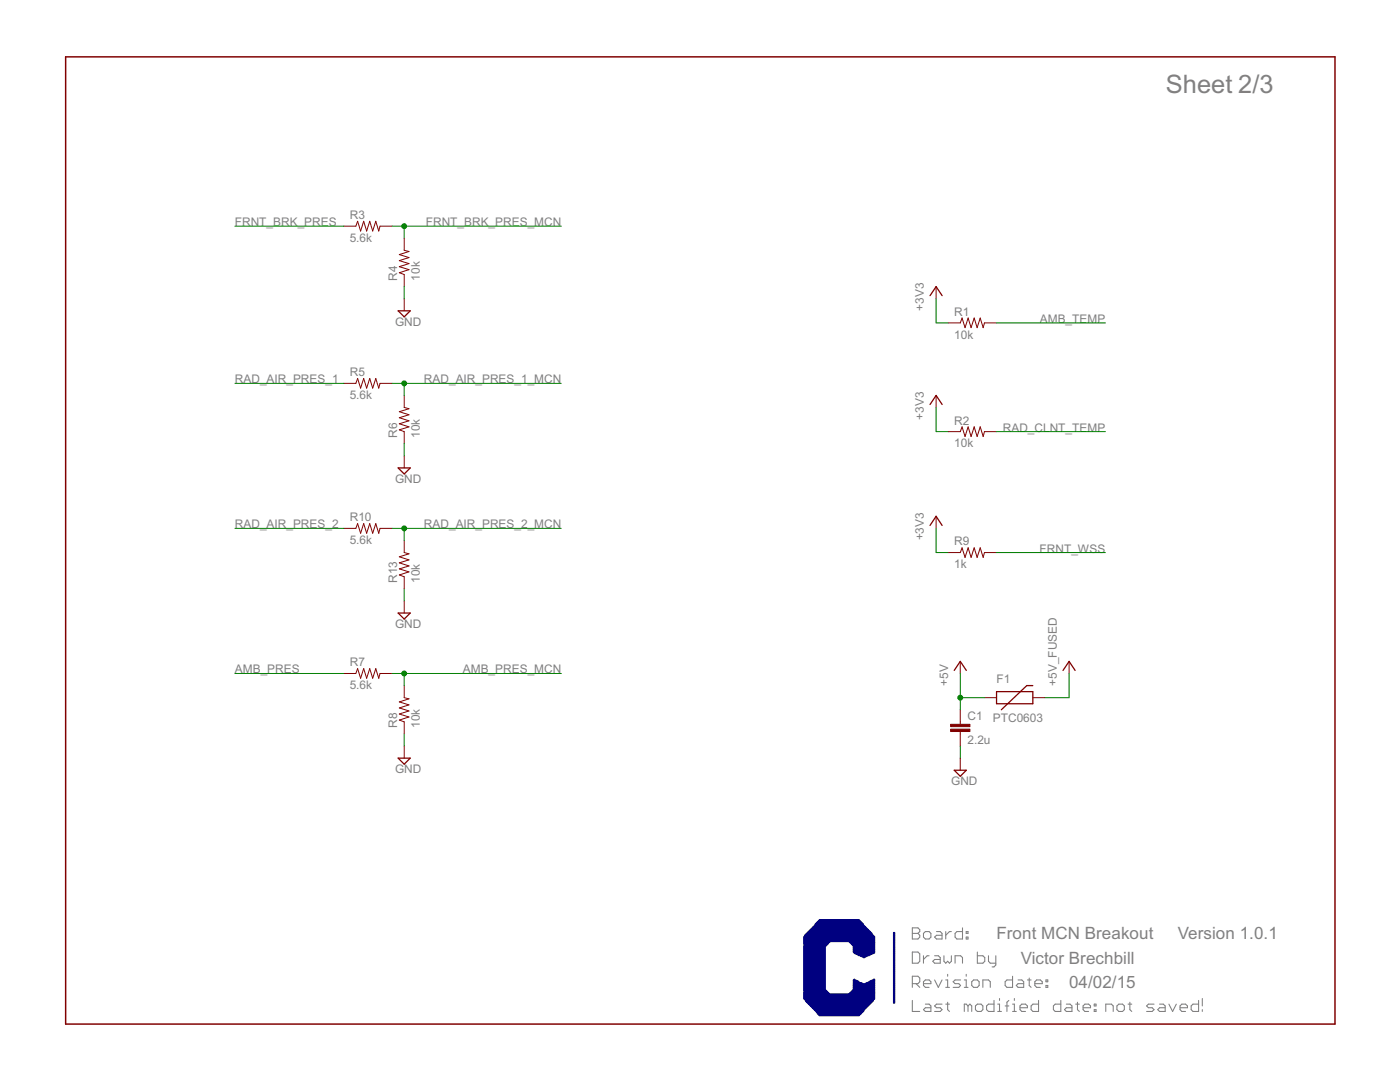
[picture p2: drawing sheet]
<svg xmlns="http://www.w3.org/2000/svg" width="279mm" height="216mm" viewBox="0 0 279 216" stroke-linecap="round" stroke-linejoin="round" font-family="sans-serif">
<g fill="#808080" stroke="#808080" stroke-width=".21">
<path d="M182.1 185.1v2.3z"/>
<path d="M182.1 185.1h1.1z"/>
<path d="M183.2 185.1l.4 .4z"/>
<path d="M183.6 185.5v.4z"/>
<path d="M183.6 185.9l-.4 .3z"/>
<path d="M183.2 186.2l.4 .4z"/>
<path d="M183.6 186.6v.4z"/>
<path d="M183.6 187l-.4 .4z"/>
<path d="M182.1 187.4h1.1z"/>
<path d="M182.1 186.2h1.1z"/>
<path d="M184.7 187.4h.7z"/>
<path d="M185.8 187l-.4 .4z"/>
<path d="M185.8 186.2v.8z"/>
<path d="M185.4 185.9l.4 .3z"/>
<path d="M184.7 185.9h.7z"/>
<path d="M184.3 186.2l.4-.3z"/>
<path d="M184.3 186.2v.8z"/>
<path d="M184.3 187l.4 .4z"/>
<path d="M186.9 185.9h.7z"/>
<path d="M187.6 185.9l.4 .3z"/>
<path d="M188 186.2v1.2z"/>
<path d="M186.9 187.4h1.1z"/>
<path d="M186.5 187l.4 .4z"/>
<path d="M186.5 187l.4-.4z"/>
<path d="M186.9 186.6h1.1z"/>
<path d="M188.7 185.9v1.5z"/>
<path d="M188.7 186.6l.8-.7z"/>
<path d="M189.5 185.9h.4z"/>
<path d="M192.1 185.1v2.3z"/>
<path d="M191 187.4h1.1z"/>
<path d="M190.6 187l.4 .4z"/>
<path d="M190.6 186.2v.8z"/>
<path d="M190.6 186.2l.4-.3z"/>
<path d="M191 185.9h1.1z"/>
<path d="M192.8 185.9h.4z"/>
<path d="M193.2 185.9v.3z"/>
<path d="M192.8 186.2h.4z"/>
<path d="M192.8 185.9v.3z"/>
<path d="M192.8 187h.4z"/>
<path d="M193.2 187v.4z"/>
<path d="M192.8 187.4h.4z"/>
<path d="M192.8 187v.4z"/>
<path d="M182.1 194.8v2.2z"/>
<path d="M182.1 194.8h1.1z"/>
<path d="M183.2 194.8l.4 .4z"/>
<path d="M183.6 195.2v.7z"/>
<path d="M183.6 195.9l-.4 .4z"/>
<path d="M182.1 196.3h1.1z"/>
<path d="M182.8 196.3l.8 .7z"/>
<path d="M184.7 197h.7z"/>
<path d="M184.3 196.6l.4 .4z"/>
<path d="M184.3 195.9v.7z"/>
<path d="M184.3 195.9l.4-.4z"/>
<path d="M184.7 195.5h.7z"/>
<path d="M185.4 195.5l.4 .4z"/>
<path d="M185.8 195.9v.4z"/>
<path d="M184.3 196.3h1.5z"/>
<path d="M186.5 195.5l.8 1.5z"/>
<path d="M188 195.5l-.7 1.5z"/>
<path d="M188.7 195.5h.4z"/>
<path d="M189.1 195.5v1.5z"/>
<path d="M188.7 197h.8z"/>
<path d="M189.1 194.4v.4z"/>
<path d="M190.2 197h1.1z"/>
<path d="M191.7 196.6l-.4 .4z"/>
<path d="M191.3 196.3l.4 .3z"/>
<path d="M190.6 196.3h.7z"/>
<path d="M190.2 195.9l.4 .4z"/>
<path d="M190.2 195.9l.4-.4z"/>
<path d="M190.6 195.5h1.1z"/>
<path d="M192.4 195.5h.4z"/>
<path d="M192.8 195.5v1.5z"/>
<path d="M192.4 197h.8z"/>
<path d="M192.8 194.4v.4z"/>
<path d="M194.3 197h.8z"/>
<path d="M195.4 196.6l-.3 .4z"/>
<path d="M195.4 195.9v.7z"/>
<path d="M195.1 195.5l.3 .4z"/>
<path d="M194.3 195.5h.8z"/>
<path d="M193.9 195.9l.4-.4z"/>
<path d="M193.9 195.9v.7z"/>
<path d="M193.9 196.6l.4 .4z"/>
<path d="M196.2 195.5v1.5z"/>
<path d="M196.2 195.5h1.1z"/>
<path d="M197.3 195.5l.3 .4z"/>
<path d="M197.6 195.9v1.1z"/>
<path d="M202.1 194.8v2.2z"/>
<path d="M201 197h1.1z"/>
<path d="M200.6 196.6l.4 .4z"/>
<path d="M200.6 195.9v.7z"/>
<path d="M200.6 195.9l.4-.4z"/>
<path d="M201 195.5h1.1z"/>
<path d="M203.2 195.5h.7z"/>
<path d="M203.9 195.5l.4 .4z"/>
<path d="M204.3 195.9v1.1z"/>
<path d="M203.2 197h1.1z"/>
<path d="M202.8 196.6l.4 .4z"/>
<path d="M202.8 196.6l.4-.3z"/>
<path d="M203.2 196.3h1.1z"/>
<path d="M205.4 195.2v1.4z"/>
<path d="M205.4 196.6l.4 .4z"/>
<path d="M205 195.5h.8z"/>
<path d="M206.9 197h.7z"/>
<path d="M206.5 196.6l.4 .4z"/>
<path d="M206.5 195.9v.7z"/>
<path d="M206.9 195.5l-.4 .4z"/>
<path d="M206.9 195.5h.7z"/>
<path d="M207.6 195.5l.4 .4z"/>
<path d="M208 195.9v.4z"/>
<path d="M206.5 196.3h1.5z"/>
<path d="M208.7 195.5h.4z"/>
<path d="M209.1 195.5v.4z"/>
<path d="M208.7 195.9h.4z"/>
<path d="M208.7 195.5v.4z"/>
<path d="M208.7 196.6h.4z"/>
<path d="M209.1 196.6v.4z"/>
<path d="M208.7 197h.4z"/>
<path d="M208.7 196.6v.4z"/>
<path d="M182.1 199.6v2.2z"/>
<path d="M182.1 201.8h1.5z"/>
<path d="M184.7 200.4h.7z"/>
<path d="M185.4 200.4l.4 .3z"/>
<path d="M185.8 200.7v1.1z"/>
<path d="M184.7 201.8h1.1z"/>
<path d="M184.3 201.5l.4 .3z"/>
<path d="M184.3 201.5l.4-.4z"/>
<path d="M184.7 201.1h1.1z"/>
<path d="M186.5 201.8h1.1z"/>
<path d="M187.6 201.8l.4-.3z"/>
<path d="M187.6 201.1l.4 .4z"/>
<path d="M186.9 201.1h.7z"/>
<path d="M186.5 200.7l.4 .4z"/>
<path d="M186.5 200.7l.4-.3z"/>
<path d="M186.9 200.4h1.1z"/>
<path d="M189.1 200v1.5z"/>
<path d="M189.1 201.5l.4 .3z"/>
<path d="M188.7 200.4h.8z"/>
<path d="M192.4 200.4v1.4z"/>
<path d="M192.4 200.4h.4z"/>
<path d="M192.8 200.4l.4 .3z"/>
<path d="M193.2 200.7v1.1z"/>
<path d="M193.2 200.7l.4-.3z"/>
<path d="M193.6 200.4l.3 .3z"/>
<path d="M193.9 200.7v1.1z"/>
<path d="M195.1 201.8h.7z"/>
<path d="M195.8 201.8l.4-.3z"/>
<path d="M196.2 200.7v.8z"/>
<path d="M195.8 200.4l.4 .3z"/>
<path d="M195.1 200.4h.7z"/>
<path d="M194.7 200.7l.4-.3z"/>
<path d="M194.7 200.7v.8z"/>
<path d="M194.7 201.5l.4 .3z"/>
<path d="M198.4 199.6v2.2z"/>
<path d="M197.3 201.8h1.1z"/>
<path d="M196.9 201.5l.4 .3z"/>
<path d="M196.9 200.7v.8z"/>
<path d="M196.9 200.7l.4-.3z"/>
<path d="M197.3 200.4h1.1z"/>
<path d="M199.1 200.4h.4z"/>
<path d="M199.5 200.4v1.4z"/>
<path d="M199.1 201.8h.8z"/>
<path d="M199.5 199.2v.4z"/>
<path d="M201 200v1.8z"/>
<path d="M201 200l.3-.4z"/>
<path d="M200.6 200.7h.7z"/>
<path d="M202.1 200.4h.3z"/>
<path d="M202.4 200.4v1.4z"/>
<path d="M202.1 201.8h.7z"/>
<path d="M202.4 199.2v.4z"/>
<path d="M203.9 201.8h.8z"/>
<path d="M203.6 201.5l.3 .3z"/>
<path d="M203.6 200.7v.8z"/>
<path d="M203.6 200.7l.3-.3z"/>
<path d="M203.9 200.4h.8z"/>
<path d="M204.7 200.4l.3 .3z"/>
<path d="M205 200.7v.4z"/>
<path d="M203.6 201.1h1.4z"/>
<path d="M207.3 199.6v2.2z"/>
<path d="M206.1 201.8h1.2z"/>
<path d="M205.8 201.5l.3 .3z"/>
<path d="M205.8 200.7v.8z"/>
<path d="M205.8 200.7l.3-.3z"/>
<path d="M206.1 200.4h1.2z"/>
<path d="M211.7 199.6v2.2z"/>
<path d="M210.6 201.8h1.1z"/>
<path d="M210.2 201.5l.4 .3z"/>
<path d="M210.2 200.7v.8z"/>
<path d="M210.2 200.7l.4-.3z"/>
<path d="M210.6 200.4h1.1z"/>
<path d="M212.8 200.4h.8z"/>
<path d="M213.6 200.4l.3 .3z"/>
<path d="M213.9 200.7v1.1z"/>
<path d="M212.8 201.8h1.1z"/>
<path d="M212.4 201.5l.4 .3z"/>
<path d="M212.8 201.1l-.4 .4z"/>
<path d="M212.8 201.1h1.1z"/>
<path d="M215 200v1.5z"/>
<path d="M215 201.5l.4 .3z"/>
<path d="M214.7 200.4h.7z"/>
<path d="M216.5 201.8h.8z"/>
<path d="M216.2 201.5l.3 .3z"/>
<path d="M216.2 200.7v.8z"/>
<path d="M216.2 200.7l.3-.3z"/>
<path d="M216.5 200.4h.8z"/>
<path d="M217.3 200.4l.3 .3z"/>
<path d="M217.6 200.7v.4z"/>
<path d="M216.2 201.1h1.4z"/>
<path d="M218.4 200.4h.3z"/>
<path d="M218.7 200.4v.3z"/>
<path d="M218.4 200.7h.3z"/>
<path d="M218.4 200.4v.3z"/>
<path d="M218.4 201.5h.3z"/>
<path d="M218.7 201.5v.3z"/>
<path d="M218.4 201.8h.3z"/>
<path d="M218.4 201.5v.3z"/>
<path d="M220.7 200.4v1.4z"/>
<path d="M220.7 200.4h1.1z"/>
<path d="M221.8 200.4l.4 .3z"/>
<path d="M222.2 200.7v1.1z"/>
<path d="M223.3 201.8h.7z"/>
<path d="M224 201.8l.4-.3z"/>
<path d="M224.4 200.7v.8z"/>
<path d="M224 200.4l.4 .3z"/>
<path d="M223.3 200.4h.7z"/>
<path d="M222.9 200.7l.4-.3z"/>
<path d="M222.9 200.7v.8z"/>
<path d="M222.9 201.5l.4 .3z"/>
<path d="M225.5 200v1.5z"/>
<path d="M225.5 201.5l.4 .3z"/>
<path d="M225.1 200.4h.8z"/>
<path d="M228.8 201.8h1.1z"/>
<path d="M229.9 201.8l.4-.3z"/>
<path d="M229.9 201.1l.4 .4z"/>
<path d="M229.2 201.1h.7z"/>
<path d="M228.8 200.7l.4 .4z"/>
<path d="M228.8 200.7l.4-.3z"/>
<path d="M229.2 200.4h1.1z"/>
<path d="M231.4 200.4h.8z"/>
<path d="M232.2 200.4l.3 .3z"/>
<path d="M232.5 200.7v1.1z"/>
<path d="M231.4 201.8h1.1z"/>
<path d="M231.1 201.5l.3 .3z"/>
<path d="M231.4 201.1l-.3 .4z"/>
<path d="M231.4 201.1h1.1z"/>
<path d="M233.3 200.4l.7 1.4z"/>
<path d="M234.8 200.4l-.8 1.4z"/>
<path d="M235.9 201.8h.7z"/>
<path d="M235.5 201.5l.4 .3z"/>
<path d="M235.5 200.7v.8z"/>
<path d="M235.5 200.7l.4-.3z"/>
<path d="M235.9 200.4h.7z"/>
<path d="M236.6 200.4l.4 .3z"/>
<path d="M237 200.7v.4z"/>
<path d="M235.5 201.1h1.5z"/>
<path d="M239.2 199.6v2.2z"/>
<path d="M238.1 201.8h1.1z"/>
<path d="M237.7 201.5l.4 .3z"/>
<path d="M237.7 200.7v.8z"/>
<path d="M237.7 200.7l.4-.3z"/>
<path d="M238.1 200.4h1.1z"/>
<path d="M239.9 201.5v.3z"/>
<path d="M239.9 199.2v1.5z"/>
<path d="M182.1 190v2.2z"/>
<path d="M182.1 192.2h1.1z"/>
<path d="M183.6 191.8l-.4 .4z"/>
<path d="M183.6 190.3v1.5z"/>
<path d="M183.2 190l.4 .3z"/>
<path d="M182.1 190h1.1z"/>
<path d="M184.3 190.7v1.5z"/>
<path d="M185 190.7l-.7 .8z"/>
<path d="M185 190.7h.4z"/>
<path d="M186.5 190.7h.8z"/>
<path d="M187.3 190.7l.3 .4z"/>
<path d="M187.6 191.1v1.1z"/>
<path d="M186.5 192.2h1.1z"/>
<path d="M186.2 191.8l.3 .4z"/>
<path d="M186.2 191.8l.3-.3z"/>
<path d="M186.5 191.5h1.1z"/>
<path d="M188.4 190.7v1.1z"/>
<path d="M188.4 191.8l.3 .4z"/>
<path d="M188.7 192.2l.4-.4z"/>
<path d="M189.1 191.8l.4 .4z"/>
<path d="M189.5 192.2l.4-.4z"/>
<path d="M189.9 190.7v1.1z"/>
<path d="M190.6 190.7v1.5z"/>
<path d="M190.6 190.7h1.1z"/>
<path d="M191.7 190.7l.4 .4z"/>
<path d="M192.1 191.1v1.1z"/>
<path d="M195.1 190v2.2z"/>
<path d="M195.1 192.2h1.1z"/>
<path d="M196.2 192.2l.3-.4z"/>
<path d="M196.5 191.1v.7z"/>
<path d="M196.2 190.7l.3 .4z"/>
<path d="M195.1 190.7h1.1z"/>
<path d="M197.3 190.7v1.1z"/>
<path d="M197.3 191.8l.3 .4z"/>
<path d="M197.6 192.2h1.1z"/>
<path d="M198.7 190.7v1.9z"/>
<path d="M198.7 192.6l-.3 .3z"/>
<path d="M198 192.9h.4z"/>
</g>
<g fill="#800000" stroke="#800000" stroke-width=".3">
<path d="M13.1 11.3v193z"/>
<path d="M13.1 204.3h253.3z"/>
<path d="M266.4 11.3v193z"/>
<path d="M13.1 11.3h253.3z"/>
</g>
<g fill="#800000" stroke="#800000" stroke-width=".25">
<path d="M206.1 138v2.4z"/>
<path d="M198.9 140.4h7.2z"/>
<path d="M198.9 138v2.4z"/>
<path d="M198.9 138h7.2z"/>
<path d="M199.8 141.6l5.1-4.8z"/>
<path d="M204.9 136.8h1.2z"/>
<path d="M191.6 132l1.2 1.8z"/>
<path d="M191.6 132l-1.2 1.8z"/>
<path d="M213.4 132l1.2 1.8z"/>
<path d="M213.4 132l-1.2 1.8z"/>
<path d="M190.4 153.7h2.4z"/>
<path d="M191.6 154.9l1.2-1.2z"/>
<path d="M190.4 153.7l1.2 1.2z"/>
<path d="M186.8 57.2l1.2 1.8z"/>
<path d="M186.8 57.2l-1.2 1.8z"/>
<path d="M186.8 78.9l1.2 1.8z"/>
<path d="M186.8 78.9l-1.2 1.8z"/>
<path d="M79.5 62h2.4z"/>
<path d="M81.9 62l-1.2 1.2z"/>
<path d="M79.5 62l1.2 1.2z"/>
<path d="M79.5 93.4h2.4z"/>
<path d="M81.9 93.4l-1.2 1.2z"/>
<path d="M79.5 93.4l1.2 1.2z"/>
<path d="M79.5 151.3h2.4z"/>
<path d="M81.9 151.3l-1.2 1.2z"/>
<path d="M79.5 151.3l1.2 1.2z"/>
<path d="M186.8 103l1.2 1.8z"/>
<path d="M186.8 103l-1.2 1.8z"/>
<path d="M79.5 122.3h2.4z"/>
<path d="M81.9 122.3l-1.2 1.2z"/>
<path d="M79.5 122.3l1.2 1.2z"/>
</g>
<g fill="#800000" stroke="#800000" stroke-width=".2">
<path d="M196.5 139.2h2.4z"/>
<path d="M206.1 139.2h2.4z"/>
<path d="M191.6 132v2.4z"/>
<path d="M213.4 132v2.4z"/>
<path d="M191.6 151.3v2.4z"/>
<path d="M191.6 141.6v2.4z"/>
<path d="M191.6 146.5v2.4z"/>
<path d="M191.6 144v.5z"/>
<path d="M191.6 146v.5z"/>
<path d="M196.5 64.4h2.4z"/>
<path d="M189.2 64.4h2.4z"/>
<path d="M192 63.5l-.4 .9z"/>
<path d="M192 63.5l.6 1.9z"/>
<path d="M193.2 63.5l-.6 1.9z"/>
<path d="M193.2 63.5l.6 1.9z"/>
<path d="M194.4 63.5l-.6 1.9z"/>
<path d="M194.4 63.5l.6 1.9z"/>
<path d="M195.6 63.5l-.6 1.9z"/>
<path d="M195.6 63.5l.6 1.9z"/>
<path d="M196.5 64.4l-.3 1z"/>
<path d="M196.5 86.1h2.4z"/>
<path d="M189.2 86.1h2.4z"/>
<path d="M192 85.2l-.4 .9z"/>
<path d="M192 85.2l.6 1.9z"/>
<path d="M193.2 85.2l-.6 1.9z"/>
<path d="M193.2 85.2l.6 1.9z"/>
<path d="M194.4 85.2l-.6 1.9z"/>
<path d="M194.4 85.2l.6 1.9z"/>
<path d="M195.6 85.2l-.6 1.9z"/>
<path d="M195.6 85.2l.6 1.9z"/>
<path d="M196.5 86.1l-.3 1z"/>
<path d="M186.8 57.2v2.4z"/>
<path d="M186.8 78.9v2.4z"/>
<path d="M75.8 45.1h2.5z"/>
<path d="M68.6 45.1h2.4z"/>
<path d="M71.4 44.2l-.4 .9z"/>
<path d="M71.4 44.2l.6 1.9z"/>
<path d="M72.6 44.2l-.6 1.9z"/>
<path d="M72.6 44.2l.6 1.9z"/>
<path d="M73.8 44.2l-.6 1.9z"/>
<path d="M73.8 44.2l.6 1.9z"/>
<path d="M75 44.2l-.6 1.9z"/>
<path d="M75 44.2l.6 1.9z"/>
<path d="M75.8 45.1l-.2 1z"/>
<path d="M80.7 47.5v2.5z"/>
<path d="M80.7 54.8v2.4z"/>
<path d="M79.7 54.4l1 .4z"/>
<path d="M79.7 54.4l1.9-.6z"/>
<path d="M79.7 53.2l1.9 .6z"/>
<path d="M79.7 53.2l1.9-.6z"/>
<path d="M79.7 52l1.9 .6z"/>
<path d="M79.7 52l1.9-.6z"/>
<path d="M79.7 50.8l1.9 .6z"/>
<path d="M79.7 50.8l1.9-.6z"/>
<path d="M80.7 50l.9 .2z"/>
<path d="M80.7 59.6v2.4z"/>
<path d="M75.8 76.5h2.5z"/>
<path d="M68.6 76.5h2.4z"/>
<path d="M71.4 75.5l-.4 1z"/>
<path d="M71.4 75.5l.6 1.9z"/>
<path d="M72.6 75.5l-.6 1.9z"/>
<path d="M72.6 75.5l.6 1.9z"/>
<path d="M73.8 75.5l-.6 1.9z"/>
<path d="M73.8 75.5l.6 1.9z"/>
<path d="M75 75.5l-.6 1.9z"/>
<path d="M75 75.5l.6 1.9z"/>
<path d="M75.8 76.5l-.2 .9z"/>
<path d="M80.7 78.9v2.4z"/>
<path d="M80.7 86.1v2.4z"/>
<path d="M79.7 85.8l1 .3z"/>
<path d="M79.7 85.8l1.9-.6z"/>
<path d="M79.7 84.6l1.9 .6z"/>
<path d="M79.7 84.6l1.9-.6z"/>
<path d="M79.7 83.4l1.9 .6z"/>
<path d="M79.7 83.4l1.9-.6z"/>
<path d="M79.7 82.1l1.9 .7z"/>
<path d="M79.7 82.1l1.9-.5z"/>
<path d="M80.7 81.3l.9 .3z"/>
<path d="M80.7 91v2.4z"/>
<path d="M75.8 134.4h2.5z"/>
<path d="M68.6 134.4h2.4z"/>
<path d="M71.4 133.4l-.4 1z"/>
<path d="M71.4 133.4l.6 1.9z"/>
<path d="M72.6 133.4l-.6 1.9z"/>
<path d="M72.6 133.4l.6 1.9z"/>
<path d="M73.8 133.4l-.6 1.9z"/>
<path d="M73.8 133.4l.6 1.9z"/>
<path d="M75 133.4l-.6 1.9z"/>
<path d="M75 133.4l.6 1.9z"/>
<path d="M75.8 134.4l-.2 .9z"/>
<path d="M80.7 136.8v2.4z"/>
<path d="M80.7 144v2.5z"/>
<path d="M79.7 143.7l1 .3z"/>
<path d="M79.7 143.7l1.9-.6z"/>
<path d="M79.7 142.5l1.9 .6z"/>
<path d="M79.7 142.5l1.9-.6z"/>
<path d="M79.7 141.3l1.9 .6z"/>
<path d="M79.7 141.3l1.9-.6z"/>
<path d="M79.7 140.1l1.9 .6z"/>
<path d="M79.7 140.1l1.9-.7z"/>
<path d="M80.7 139.2l.9 .2z"/>
<path d="M80.7 148.9v2.4z"/>
<path d="M196.5 110.3h2.4z"/>
<path d="M189.2 110.3h2.4z"/>
<path d="M192 109.3l-.4 1z"/>
<path d="M192 109.3l.6 1.9z"/>
<path d="M193.2 109.3l-.6 1.9z"/>
<path d="M193.2 109.3l.6 1.9z"/>
<path d="M194.4 109.3l-.6 1.9z"/>
<path d="M194.4 109.3l.6 1.9z"/>
<path d="M195.6 109.3l-.6 1.9z"/>
<path d="M195.6 109.3l.6 1.9z"/>
<path d="M196.5 110.3l-.3 .9z"/>
<path d="M186.8 103v2.4z"/>
<path d="M75.8 105.4h2.5z"/>
<path d="M68.6 105.4h2.4z"/>
<path d="M71.4 104.5l-.4 .9z"/>
<path d="M71.4 104.5l.6 1.9z"/>
<path d="M72.6 104.5l-.6 1.9z"/>
<path d="M72.6 104.5l.6 1.9z"/>
<path d="M73.8 104.5l-.6 1.9z"/>
<path d="M73.8 104.5l.6 1.9z"/>
<path d="M75 104.5l-.6 1.9z"/>
<path d="M75 104.5l.6 1.9z"/>
<path d="M75.8 105.4l-.2 1z"/>
<path d="M80.7 107.8v2.5z"/>
<path d="M80.7 115.1v2.4z"/>
<path d="M79.7 114.7l1 .4z"/>
<path d="M79.7 114.7l1.9-.6z"/>
<path d="M79.7 113.5l1.9 .6z"/>
<path d="M79.7 113.5l1.9-.6z"/>
<path d="M79.7 112.3l1.9 .6z"/>
<path d="M79.7 112.3l1.9-.6z"/>
<path d="M79.7 111.1l1.9 .6z"/>
<path d="M79.7 111.1l1.9-.6z"/>
<path d="M80.7 110.3l.9 .2z"/>
<path d="M80.7 119.9v2.4z"/>
</g>
<g fill="#800000" stroke="#800000" stroke-width=".2">
<path d="M189.7 145.5h3.9v.5h-3.9z"/>
<path d="M189.7 144.5h3.9v.5h-3.9z"/>
</g>
<g fill="#008000" stroke="#008000" stroke-width=".2">
<path d="M198.9 64.4h21.7z"/>
<path d="M198.9 86.1h21.7z"/>
<path d="M186.8 64.4h2.4z"/>
<path d="M186.8 59.6v4.8z"/>
<path d="M186.8 86.1h2.4z"/>
<path d="M186.8 81.3v4.8z"/>
<path d="M186.8 110.3h2.4z"/>
<path d="M186.8 105.4v4.9z"/>
<path d="M191.6 139.2h4.9z"/>
<path d="M191.6 134.4v4.8z"/>
<path d="M191.6 139.2v2.4z"/>
<path d="M191.6 148.9v2.4z"/>
<path d="M80.7 57.2v2.4z"/>
<path d="M80.7 88.5v2.5z"/>
<path d="M80.7 146.5v2.4z"/>
<path d="M80.7 117.5v2.4z"/>
<path d="M208.5 139.2h4.9z"/>
<path d="M213.4 134.4v4.8z"/>
<path d="M80.7 45.1v2.4z"/>
<path d="M78.3 45.1h2.4z"/>
<path d="M80.7 45.1h31.3z"/>
<path d="M46.9 45.1h21.7z"/>
<path d="M46.9 76.5h21.7z"/>
<path d="M80.7 105.4v2.4z"/>
<path d="M78.3 105.4h2.4z"/>
<path d="M80.7 105.4h31.3z"/>
<path d="M46.9 134.4h21.7z"/>
<path d="M80.7 134.4v2.4z"/>
<path d="M78.3 134.4h2.4z"/>
<path d="M80.7 134.4h31.3z"/>
<path d="M198.9 110.3h21.7z"/>
<path d="M46.9 105.4h21.7z"/>
<path d="M80.7 76.5v2.4z"/>
<path d="M78.3 76.5h2.4z"/>
<path d="M80.7 76.5h31.3z"/>
<circle cx="191.6" cy="139.2" r=".49"/>
<circle cx="80.7" cy="45.1" r=".49"/>
<circle cx="80.7" cy="105.4" r=".49"/>
<circle cx="80.7" cy="134.4" r=".49"/>
<circle cx="80.7" cy="76.5" r=".49"/>
</g>
<g fill="#000080" stroke="#000080" stroke-width=".2">
<path d="M163.5 202.6h8v.1h-8z"/>
<path d="M163.4 202.4h8.2v.2h-8.2z"/>
<path d="M163.2 202.3h8.6v.1h-8.6z"/>
<path d="M163.1 202.2h8.8v.1h-8.8z"/>
<path d="M163.1 202h8.9v.2h-8.9z"/>
<path d="M163 201.9h9.1v.1h-9.1z"/>
<path d="M162.8 201.8h9.5v.1h-9.5z"/>
<path d="M162.7 201.6h9.7v.2h-9.7z"/>
<path d="M162.6 201.5h9.8v.1h-9.8z"/>
<path d="M162.4 201.4h10.2v.1h-10.2z"/>
<path d="M162.3 201.2h10.4v.2h-10.4z"/>
<path d="M162.2 201.1h10.6v.1h-10.6z"/>
<path d="M162 201h11v.1h-11z"/>
<path d="M161.9 200.9h11.2v.1h-11.2z"/>
<path d="M161.8 200.7h11.4v.1h-11.4z"/>
<path d="M161.6 200.6h11.8v.1h-11.8z"/>
<path d="M161.5 200.4h12v.2h-12z"/>
<path d="M161.4 200.3h12.2v.1h-12.2z"/>
<path d="M161.2 200.2h12.6v.1h-12.6z"/>
<path d="M161.1 200h12.8v.2h-12.8z"/>
<path d="M178.3 200h.3v.2h-.3z"/>
<path d="M161 199.9h13v.1h-13z"/>
<path d="M178.3 199.9h.3v.1h-.3z"/>
<path d="M160.8 199.8h13.4v.1h-13.4z"/>
<path d="M178.3 199.8h.3v.1h-.3z"/>
<path d="M160.8 199.6h13.5v.2h-13.5z"/>
<path d="M178.3 199.6h.3v.2h-.3z"/>
<path d="M160.7 199.5h13.6v.1h-13.6z"/>
<path d="M178.3 199.5h.3v.1h-.3z"/>
<path d="M160.6 199.4h13.8v.1h-13.8z"/>
<path d="M178.3 199.4h.3v.1h-.3z"/>
<path d="M160.4 199.2h14.2v.2h-14.2z"/>
<path d="M178.3 199.2h.3v.2h-.3z"/>
<path d="M160.4 199.1h14.2v.1h-14.2z"/>
<path d="M178.3 199.1h.3v.1h-.3z"/>
<path d="M160.4 199h14.2v.1h-14.2z"/>
<path d="M178.3 199h.3v.1h-.3z"/>
<path d="M160.4 198.8h14.2v.2h-14.2z"/>
<path d="M178.3 198.8h.3v.2h-.3z"/>
<path d="M160.4 198.7h14.2v.1h-14.2z"/>
<path d="M178.3 198.7h.3v.1h-.3z"/>
<path d="M160.4 198.6h14.2v.1h-14.2z"/>
<path d="M178.3 198.6h.3v.1h-.3z"/>
<path d="M160.4 198.4h14.2v.2h-14.2z"/>
<path d="M178.3 198.4h.3v.2h-.3z"/>
<path d="M160.4 198.3h14.2v.1h-14.2z"/>
<path d="M178.3 198.3h.3v.1h-.3z"/>
<path d="M160.4 198.2h5.1v.1h-5.1z"/>
<path d="M169.5 198.2h5.1v.1h-5.1z"/>
<path d="M178.3 198.2h.3v.1h-.3z"/>
<path d="M160.4 198h5v.2h-5z"/>
<path d="M169.6 198h5v.2h-5z"/>
<path d="M178.3 198h.3v.2h-.3z"/>
<path d="M160.4 197.9h4.8v.1h-4.8z"/>
<path d="M169.8 197.9h4.8v.1h-4.8z"/>
<path d="M178.3 197.9h.3v.1h-.3z"/>
<path d="M160.4 197.8h4.7v.1h-4.7z"/>
<path d="M169.9 197.8h4.7v.1h-4.7z"/>
<path d="M178.3 197.8h.3v.1h-.3z"/>
<path d="M160.4 197.6h4.6v.2h-4.6z"/>
<path d="M170 197.6h4.6v.2h-4.6z"/>
<path d="M178.3 197.6h.3v.2h-.3z"/>
<path d="M160.4 197.5h4.4v.1h-4.4z"/>
<path d="M170.2 197.5h4.4v.1h-4.4z"/>
<path d="M178.3 197.5h.3v.1h-.3z"/>
<path d="M160.4 197.4h4.3v.1h-4.3z"/>
<path d="M170.3 197.4h4.3v.1h-4.3z"/>
<path d="M178.3 197.4h.3v.1h-.3z"/>
<path d="M160.4 197.3h4.3v.1h-4.3z"/>
<path d="M170.3 197.3h4.3v.1h-4.3z"/>
<path d="M178.3 197.3h.3v.1h-.3z"/>
<path d="M160.4 197.1h4.3v.1h-4.3z"/>
<path d="M170.3 197.1h4.3v.1h-4.3z"/>
<path d="M178.3 197.1h.3v.1h-.3z"/>
<path d="M160.4 197h4.3v.1h-4.3z"/>
<path d="M170.3 197h4.3v.1h-4.3z"/>
<path d="M178.3 197h.3v.1h-.3z"/>
<path d="M160.4 196.8h4.3v.2h-4.3z"/>
<path d="M170.3 196.8h4.3v.2h-4.3z"/>
<path d="M178.3 196.8h.3v.2h-.3z"/>
<path d="M160.4 196.7h4.3v.1h-4.3z"/>
<path d="M170.3 196.7h4.3v.1h-4.3z"/>
<path d="M178.3 196.7h.3v.1h-.3z"/>
<path d="M160.4 196.6h4.3v.1h-4.3z"/>
<path d="M170.3 196.6h4.3v.1h-4.3z"/>
<path d="M178.3 196.6h.3v.1h-.3z"/>
<path d="M160.4 196.4h4.3v.2h-4.3z"/>
<path d="M170.3 196.4h4.3v.2h-4.3z"/>
<path d="M178.3 196.4h.3v.2h-.3z"/>
<path d="M160.4 196.3h4.3v.1h-4.3z"/>
<path d="M170.3 196.3h4.3v.1h-4.3z"/>
<path d="M178.3 196.3h.3v.1h-.3z"/>
<path d="M160.4 196.2h4.3v.1h-4.3z"/>
<path d="M170.3 196.2h1.9v.1h-1.9z"/>
<path d="M172.7 196.2h1.9v.1h-1.9z"/>
<path d="M178.3 196.2h.3v.1h-.3z"/>
<path d="M160.4 196h4.3v.2h-4.3z"/>
<path d="M170.3 196h1.6v.2h-1.6z"/>
<path d="M173 196h1.6v.2h-1.6z"/>
<path d="M178.3 196h.3v.2h-.3z"/>
<path d="M160.4 195.9h4.3v.1h-4.3z"/>
<path d="M170.3 195.9h1.2v.1h-1.2z"/>
<path d="M173.2 195.9h1.4v.1h-1.4z"/>
<path d="M178.3 195.9h.3v.1h-.3z"/>
<path d="M160.4 195.8h4.3v.1h-4.3z"/>
<path d="M170.3 195.8h1.1v.1h-1.1z"/>
<path d="M173.5 195.8h1.1v.1h-1.1z"/>
<path d="M178.3 195.8h.3v.1h-.3z"/>
<path d="M160.4 195.6h4.3v.2h-4.3z"/>
<path d="M170.3 195.6h.8v.2h-.8z"/>
<path d="M173.8 195.6h.8v.2h-.8z"/>
<path d="M178.3 195.6h.3v.2h-.3z"/>
<path d="M160.4 195.5h4.3v.1h-4.3z"/>
<path d="M170.3 195.5h.5v.1h-.5z"/>
<path d="M174 195.5h.6v.1h-.6z"/>
<path d="M178.3 195.5h.3v.1h-.3z"/>
<path d="M160.4 195.4h4.3v.1h-4.3z"/>
<path d="M170.4 195.4l.2 .1z"/>
<path d="M174.3 195.4h.3v.1h-.3z"/>
<path d="M178.3 195.4h.3v.1h-.3z"/>
<path d="M160.4 195.2h4.3v.2h-4.3z"/>
<path d="M178.3 195.2h.3v.2h-.3z"/>
<path d="M160.4 195.1h4.3v.1h-4.3z"/>
<path d="M178.3 195.1h.3v.1h-.3z"/>
<path d="M160.4 195h4.3v.1h-4.3z"/>
<path d="M178.3 195h.3v.1h-.3z"/>
<path d="M160.4 194.8h4.3v.2h-4.3z"/>
<path d="M178.3 194.8h.3v.2h-.3z"/>
<path d="M160.4 194.7h4.3v.1h-4.3z"/>
<path d="M178.3 194.7h.3v.1h-.3z"/>
<path d="M160.4 194.6h4.3v.1h-4.3z"/>
<path d="M178.3 194.6h.3v.1h-.3z"/>
<path d="M160.4 194.4h4.3v.2h-4.3z"/>
<path d="M178.3 194.4h.3v.2h-.3z"/>
<path d="M160.4 194.3h4.3v.1h-4.3z"/>
<path d="M178.3 194.3h.3v.1h-.3z"/>
<path d="M160.4 194.2h4.3v.1h-4.3z"/>
<path d="M178.3 194.2h.3v.1h-.3z"/>
<path d="M160.4 194h4.3v.2h-4.3z"/>
<path d="M178.3 194h.3v.2h-.3z"/>
<path d="M160.4 193.9h4.3v.1h-4.3z"/>
<path d="M178.3 193.9h.3v.1h-.3z"/>
<path d="M160.4 193.8h4.3v.1h-4.3z"/>
<path d="M178.3 193.8h.3v.1h-.3z"/>
<path d="M160.4 193.7h4.3v.1h-4.3z"/>
<path d="M178.3 193.7h.3v.1h-.3z"/>
<path d="M160.4 193.5h4.3v.1h-4.3z"/>
<path d="M178.3 193.5h.3v.1h-.3z"/>
<path d="M160.4 193.4h4.3v.1h-4.3z"/>
<path d="M178.3 193.4h.3v.1h-.3z"/>
<path d="M160.4 193.3h4.3v.1h-4.3z"/>
<path d="M178.3 193.3h.3v.1h-.3z"/>
<path d="M160.4 193.1h4.3v.1h-4.3z"/>
<path d="M178.3 193.1h.3v.1h-.3z"/>
<path d="M160.4 193h4.3v.1h-4.3z"/>
<path d="M178.3 193h.3v.1h-.3z"/>
<path d="M160.4 192.8h4.3v.2h-4.3z"/>
<path d="M178.3 192.8h.3v.2h-.3z"/>
<path d="M160.4 192.7h4.3v.1h-4.3z"/>
<path d="M178.3 192.7h.3v.1h-.3z"/>
<path d="M160.4 192.6h4.3v.1h-4.3z"/>
<path d="M178.3 192.6h.3v.1h-.3z"/>
<path d="M160.4 192.4h4.3v.2h-4.3z"/>
<path d="M178.3 192.4h.3v.2h-.3z"/>
<path d="M160.4 192.3h4.3v.1h-4.3z"/>
<path d="M178.3 192.3h.3v.1h-.3z"/>
<path d="M160.4 192.2h4.3v.1h-4.3z"/>
<path d="M178.3 192.2h.3v.1h-.3z"/>
<path d="M160.4 192h4.3v.2h-4.3z"/>
<path d="M178.3 192h.3v.2h-.3z"/>
<path d="M160.4 191.9h4.3v.1h-4.3z"/>
<path d="M178.3 191.9h.3v.1h-.3z"/>
<path d="M160.4 191.8h4.3v.1h-4.3z"/>
<path d="M178.3 191.8h.3v.1h-.3z"/>
<path d="M160.4 191.6h4.3v.2h-4.3z"/>
<path d="M178.3 191.6h.3v.2h-.3z"/>
<path d="M160.4 191.5h4.3v.1h-4.3z"/>
<path d="M178.3 191.5h.3v.1h-.3z"/>
<path d="M160.4 191.4h4.3v.1h-4.3z"/>
<path d="M178.3 191.4h.3v.1h-.3z"/>
<path d="M160.4 191.2h4.3v.2h-4.3z"/>
<path d="M178.3 191.2h.3v.2h-.3z"/>
<path d="M160.4 191.1h4.3v.1h-4.3z"/>
<path d="M178.3 191.1h.3v.1h-.3z"/>
<path d="M160.4 191h4.3v.1h-4.3z"/>
<path d="M172.3 191h.3v.1h-.3z"/>
<path d="M178.3 191h.3v.1h-.3z"/>
<path d="M160.4 190.8h4.3v.2h-4.3z"/>
<path d="M172 190.8h.8v.2h-.8z"/>
<path d="M178.3 190.8h.3v.2h-.3z"/>
<path d="M160.4 190.7h4.3v.1h-4.3z"/>
<path d="M171.8 190.7h1.3v.1h-1.3z"/>
<path d="M178.3 190.7h.3v.1h-.3z"/>
<path d="M160.4 190.6h4.3v.1h-4.3z"/>
<path d="M171.4 190.6h2.1v.1h-2.1z"/>
<path d="M178.3 190.6h.3v.1h-.3z"/>
<path d="M160.4 190.4h4.3v.2h-4.3z"/>
<path d="M171.1 190.4h2.7v.2h-2.7z"/>
<path d="M178.3 190.4h.3v.2h-.3z"/>
<path d="M160.4 190.3h4.3v.1h-4.3z"/>
<path d="M170.8 190.3h3.2v.1h-3.2z"/>
<path d="M178.3 190.3h.3v.1h-.3z"/>
<path d="M160.4 190.2h4.3v.1h-4.3z"/>
<path d="M170.6 190.2h3.7v.1h-3.7z"/>
<path d="M178.3 190.2h.3v.1h-.3z"/>
<path d="M160.4 190.1h4.3v.1h-4.3z"/>
<path d="M170.4 190.1h4.2v.1h-4.2z"/>
<path d="M178.3 190.1h.3v.1h-.3z"/>
<path d="M160.4 189.9h4.3v.1h-4.3z"/>
<path d="M170.3 189.9h4.3v.1h-4.3z"/>
<path d="M178.3 189.9h.3v.1h-.3z"/>
<path d="M160.4 189.8h4.3v.1h-4.3z"/>
<path d="M170.3 189.8h4.3v.1h-4.3z"/>
<path d="M178.3 189.8h.3v.1h-.3z"/>
<path d="M160.4 189.7h4.3v.1h-4.3z"/>
<path d="M170.3 189.7h4.3v.1h-4.3z"/>
<path d="M178.3 189.7h.3v.1h-.3z"/>
<path d="M160.4 189.5h4.3v.1h-4.3z"/>
<path d="M170.3 189.5h4.3v.1h-4.3z"/>
<path d="M178.3 189.5h.3v.1h-.3z"/>
<path d="M160.4 189.4h4.3v.1h-4.3z"/>
<path d="M170.3 189.4h4.3v.1h-4.3z"/>
<path d="M178.3 189.4h.3v.1h-.3z"/>
<path d="M160.4 189.3h4.3v.1h-4.3z"/>
<path d="M170.3 189.3h4.3v.1h-4.3z"/>
<path d="M178.3 189.3h.3v.1h-.3z"/>
<path d="M160.4 189.1h4.3v.1h-4.3z"/>
<path d="M170.3 189.1h4.3v.1h-4.3z"/>
<path d="M178.3 189.1h.3v.1h-.3z"/>
<path d="M160.4 189h4.3v.1h-4.3z"/>
<path d="M170.3 189h4.3v.1h-4.3z"/>
<path d="M178.3 189h.3v.1h-.3z"/>
<path d="M160.4 188.8h4.3v.2h-4.3z"/>
<path d="M170.3 188.8h4.3v.2h-4.3z"/>
<path d="M178.3 188.8h.3v.2h-.3z"/>
<path d="M160.4 188.7h4.4v.1h-4.4z"/>
<path d="M170.3 188.7h4.3v.1h-4.3z"/>
<path d="M178.3 188.7h.3v.1h-.3z"/>
<path d="M160.4 188.6h4.6v.1h-4.6z"/>
<path d="M170.2 188.6h4.4v.1h-4.4z"/>
<path d="M178.3 188.6h.3v.1h-.3z"/>
<path d="M160.4 188.4h4.7v.2h-4.7z"/>
<path d="M170 188.4h4.6v.2h-4.6z"/>
<path d="M178.3 188.4h.3v.2h-.3z"/>
<path d="M160.4 188.3h4.8v.1h-4.8z"/>
<path d="M169.9 188.3h4.7v.1h-4.7z"/>
<path d="M178.3 188.3h.3v.1h-.3z"/>
<path d="M160.4 188.2h5v.1h-5z"/>
<path d="M169.8 188.2h4.8v.1h-4.8z"/>
<path d="M178.3 188.2h.3v.1h-.3z"/>
<path d="M160.4 188h5v.2h-5z"/>
<path d="M169.6 188h5v.2h-5z"/>
<path d="M178.3 188h.3v.2h-.3z"/>
<path d="M160.4 187.9h5.2v.1h-5.2z"/>
<path d="M169.5 187.9h5.1v.1h-5.1z"/>
<path d="M178.3 187.9h.3v.1h-.3z"/>
<path d="M160.4 187.8h14.2v.1h-14.2z"/>
<path d="M178.3 187.8h.3v.1h-.3z"/>
<path d="M160.4 187.6h14.2v.2h-14.2z"/>
<path d="M178.3 187.6h.3v.2h-.3z"/>
<path d="M160.4 187.5h14.2v.1h-14.2z"/>
<path d="M178.3 187.5h.3v.1h-.3z"/>
<path d="M160.4 187.4h14.2v.1h-14.2z"/>
<path d="M178.3 187.4h.3v.1h-.3z"/>
<path d="M160.4 187.2h14.2v.2h-14.2z"/>
<path d="M178.3 187.2h.3v.2h-.3z"/>
<path d="M160.4 187.1h14.2v.1h-14.2z"/>
<path d="M178.3 187.1h.3v.1h-.3z"/>
<path d="M160.4 187h14.2v.1h-14.2z"/>
<path d="M178.3 187h.3v.1h-.3z"/>
<path d="M160.4 186.8h14.2v.2h-14.2z"/>
<path d="M178.3 186.8h.3v.2h-.3z"/>
<path d="M160.6 186.7h13.8v.1h-13.8z"/>
<path d="M178.3 186.7h.3v.1h-.3z"/>
<path d="M160.6 186.6h13.7v.1h-13.7z"/>
<path d="M178.3 186.6h.3v.1h-.3z"/>
<path d="M160.7 186.5h13.5v.1h-13.5z"/>
<path d="M178.3 186.5h.3v.1h-.3z"/>
<path d="M160.8 186.3h13.2v.1h-13.2z"/>
<path d="M178.3 186.3h.3v.1h-.3z"/>
<path d="M161 186.2h13v.1h-13z"/>
<path d="M178.3 186.2h.3v.1h-.3z"/>
<path d="M161.1 186.1h12.8v.1h-12.8z"/>
<path d="M178.3 186.1h.3v.1h-.3z"/>
<path d="M161.2 185.9h12.6v.1h-12.6z"/>
<path d="M161.4 185.8h12.2v.1h-12.2z"/>
<path d="M161.5 185.7h12v.1h-12z"/>
<path d="M161.6 185.5h11.8v.1h-11.8z"/>
<path d="M161.8 185.4h11.4v.1h-11.4z"/>
<path d="M161.9 185.3h11.2v.1h-11.2z"/>
<path d="M162 185.1h11v.2h-11z"/>
<path d="M162.2 185h10.6v.1h-10.6z"/>
<path d="M162.3 184.8h10.4v.2h-10.4z"/>
<path d="M162.4 184.7h10.2v.1h-10.2z"/>
<path d="M162.6 184.6h9.8v.1h-9.8z"/>
<path d="M162.7 184.4h9.6v.2h-9.6z"/>
<path d="M162.7 184.3h9.6v.1h-9.6z"/>
<path d="M162.8 184.2h9.3v.1h-9.3z"/>
<path d="M163 184h9v.2h-9z"/>
<path d="M163.1 183.9h8.8v.1h-8.8z"/>
<path d="M163.2 183.8h8.6v.1h-8.6z"/>
<path d="M163.4 183.6h8.2v.2h-8.2z"/>
<path d="M163.5 183.5h8v.1h-8z"/>
</g>
<text font-size="5.7" fill="#808080" x="232.7" y="18.6">Sheet 2/3</text>
<g font-size="3.8" fill="#808080">
<text x="198.9" y="187.5">Front MCN Breakout</text>
<text x="235.1" y="187.5">Version 1.0.1</text>
<text x="203.7" y="192.3">Victor Brechbill</text>
<text x="213.3" y="197.1">04/02/15</text>
</g>
<g font-size="2.6" fill="#808080">
<text x="46.9" y="45.1">FRNT_BRK_PRES</text>
<text x="69.8" y="43.7">R3</text>
<text x="85" y="45.1">FRNT_BRK_PRES_MCN</text>
<text x="69.8" y="48.3">5.6k</text>
<text x="79.2" y="56" transform="rotate(-90 79.2 56)">R4</text>
<text x="83.8" y="56" transform="rotate(-90 83.8 56)">10k</text>
<text x="78.8" y="65">GND</text>
<text x="184.4" y="62" transform="rotate(-90 184.4 62)">+3V3</text>
<text x="190.4" y="63">R1</text>
<text x="207.5" y="64.4">AMB_TEMP</text>
<text x="190.4" y="67.6">10k</text>
<text x="46.9" y="76.5">RAD_AIR_PRES_1</text>
<text x="69.8" y="75.1">R5</text>
<text x="84.6" y="76.5">RAD_AIR_PRES_1_MCN</text>
<text x="69.8" y="79.6">5.6k</text>
<text x="184.4" y="83.7" transform="rotate(-90 184.4 83.7)">+3V3</text>
<text x="79.2" y="87.3" transform="rotate(-90 79.2 87.3)">R6</text>
<text x="83.8" y="87.3" transform="rotate(-90 83.8 87.3)">10k</text>
<text x="190.4" y="89.3">10k</text>
<text x="190.4" y="84.7">R2</text>
<text x="200.1" y="86.1">RAD_CLNT_TEMP</text>
<text x="78.8" y="96.4">GND</text>
<text x="46.9" y="105.4">RAD_AIR_PRES_2</text>
<text x="69.8" y="104">R10</text>
<text x="84.6" y="105.4">RAD_AIR_PRES_2_MCN</text>
<text x="184.4" y="107.8" transform="rotate(-90 184.4 107.8)">+3V3</text>
<text x="69.8" y="108.6">5.6k</text>
<text x="190.4" y="113.4">1k</text>
<text x="190.4" y="108.8">R9</text>
<text x="207.5" y="110.3">FRNT_WSS</text>
<text x="79.2" y="116.3" transform="rotate(-90 79.2 116.3)">R13</text>
<text x="83.8" y="116.3" transform="rotate(-90 83.8 116.3)">10k</text>
<text x="78.8" y="125.3">GND</text>
<text x="46.9" y="134.4">AMB_PRES</text>
<text x="69.8" y="137.5">5.6k</text>
<text x="69.8" y="133">R7</text>
<text x="92.4" y="134.4">AMB_PRES_MCN</text>
<text x="189.2" y="136.8" transform="rotate(-90 189.2 136.8)">+5V</text>
<text x="198.9" y="136.3">F1</text>
<text x="210.9" y="136.8" transform="rotate(-90 210.9 136.8)">+5V_FUSED</text>
<text x="193.1" y="143.7">C1</text>
<text x="79.2" y="145.2" transform="rotate(-90 79.2 145.2)">R8</text>
<text x="83.8" y="145.2" transform="rotate(-90 83.8 145.2)">10k</text>
<text x="193.1" y="148.5">2.2u</text>
<text x="198.2" y="144">PTC0603</text>
<text x="78.8" y="154.3">GND</text>
<text x="189.8" y="156.7">GND</text>
</g>
</svg>
